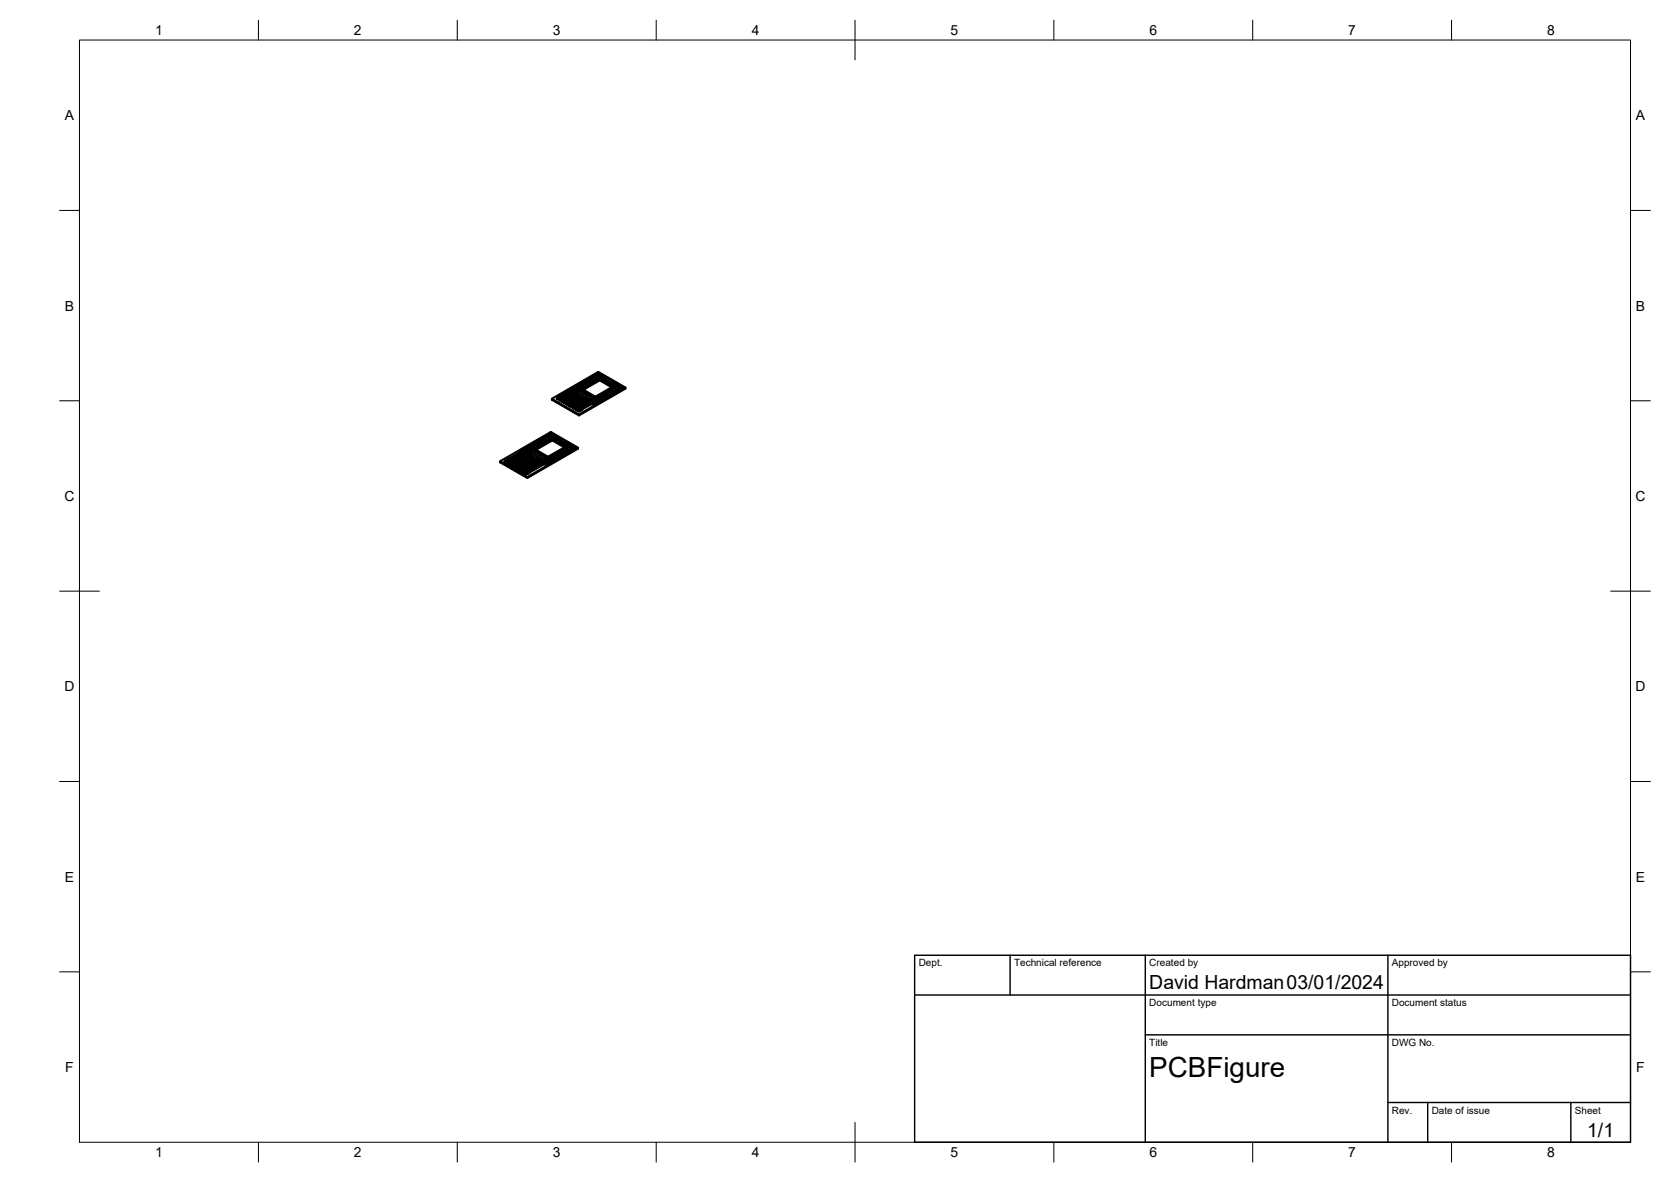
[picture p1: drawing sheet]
<svg xmlns="http://www.w3.org/2000/svg" width="420mm" height="297mm" viewBox="0 0 420 297" stroke-linecap="round" stroke-linejoin="round" font-family="sans-serif">
<!-- layer: Visible -->
<g fill="none" stroke="#000" stroke-width=".51">
<path d="M140.5 99.9l.3 .1-.2 .1zM140.5 100h.2M140.5 100h.2zM140.7 99.9l2.2-1.3v-.5l7.3-4.2 2.3 1.3-.4 .2 .4-.2-2.2-1.3-7.4 4.2v.5l-2.3 1.3M145.6 97.9l-.5 .3v1.4l-2.8 1.8M145.6 97.7l.4 .1-.2 .1zM145.6 97.9l-.4 .3v1.4l-2.8 1.8M146.2 97.4l-1.2 .6v1.5l-2.5 1.5M146.2 98.2l-.9 .5v1l-2.5 1.5M146.2 97.4l.3 .1-.2 .1zM146.2 98l.3 .1-.2 .1zM146.2 97.4l-.2-.1-1.1 .7v1.5l-2.4 1.5"/>
<path d="M146.2 98.2l-.8 .5-.1 1-2.4 1.5M146.7 97.1l-.2-.1-1.7 1v1.4l-2.8 1.7M146.7 98.5l-1.2 .8v.5l-2.8 1.7M146.8 97.1l.3 .1-.2 .1zM146.8 98.4l.3 .1-.2 .1zM146.8 97.1l-.3-.1-1.7 1v1.4l-2.8 1.7M146.8 98.6l-1.3 .7v.6l-2.8 1.6M147.3 96.8l-.4-.2-2.3 1.4v1.3l-2.5 1.5M147.3 98.9l-4.1 2.5 4.1-2.5M147.3 96.7l.4 .1-.2 .1zM147.3 98.7l.4 .1-.2 .1zM147.3 96.7l-.4-.1-2.3 1.4v1.3l-2.5 1.4"/>
<path d="M147.9 99.2l-1.5 .8h-.5l-2.9 1.8M147.9 96.4l.4 .1-.2 .1zM147.9 99l.4 .1-.2 .1zM147.9 96.4l-.5-.2-3 1.8v1.2l-2.8 1.6v.2l2.8-1.8v-1.2l3.1-1.8 .4 .2M147.9 99.2l-1.4 .9h-.6l-2.8 1.7M148.4 96.1l-.5-.3-3.6 2.2v1.1l-2.5 1.4M148.4 99.5l-1 .6h-1.4l-2.5 1.5M148.5 96.1l.3 .1-.2 .1zM148.5 99.4h.3l-.2 .2zM148.5 96.1l-.6-.3-3.7 2.2v1.1l-2.5 1.4M148.5 99.5l-1.1 .7h-1.4l-2.4 1.4M149 95.8l-.6-.3-4.3 2.5v1l-2.8 1.7"/>
<path d="M149 99.9l-.7 .3h-2.1l-2.8 1.8M149 95.8h.4l-.2 .2zM149 99.7l.4 .1-.2 .1zM149 95.8l-.6-.3-4.4 2.5v1l-2.8 1.7M149 99.9l-.7 .4h-2.1l-2.8 1.7M149.6 95.4l-.7-.3-5 2.9v.9l-2.5 1.5M149.6 95.4l.3 .1-.2 .1zM149.6 95.4l-.7-.4-5.1 3v.9l-2.4 1.4M150.1 95.1l-.7-.4-5.7 3.3v.8l-2.8 1.7M150.2 95.1l.3 .1-.2 .1zM150.2 99.7l.3 .1-.2 .1zM150.2 95.1l-.8-.4-5.7 3.3v.8l-2.8 1.7"/>
<path d="M150.4 99.9l-.8 .5h-3l-2.8 1.8M150.5 99.9v.1l-.9 .5h-3l-2.8 1.7M150.7 94.8l-.9-.5-6.2 3.7-.1 .7-2.4 1.4M150.7 94.8l.4 .1-.2 .1zM150.7 99.4h.4l-.2 .2zM150.7 94.8l-.9-.5-6.3 3.7v.7l-2.5 1.4M150.8 95.3l3.2 1.9-4.3 2.5-3.2-1.9 4.3-2.5v.3l-4.1 2.3M150.8 95.6l3 1.7M151 99.5l.1 .2-1.5 .8h-2.9l-2.4 1.5M151 99.5l.2 .2-1.6 .9a5.7 5.7 0 0 0-5.4 1.4M151.3 99l.3 .1-.2 .1zM151.3 95.1l.3 .1-.2 .1z"/>
<path d="M151.6 95.1l.2-.1-1.6-.9-6.8 3.9v.6l-2.9 1.7 2.8-1.7v-.6l6.9-4 1.6 1-.2 .1M151.9 98.7l.3 .1-.2 .1zM151.9 95.4l.3 .1-.2 .1zM152.4 98.4l.4 .1-.2 .1zM152.4 95.8h.4l-.2 .2zM152.7 95.8l.6-.5-2.9-1.6-7.8 4.5v.4l-2.4 1.3v.2M152.7 95.8l.6-.5-2.9-1.7-7.9 4.6v.3l-2.3 1.4v.2M153 98l.3 .1-.2 .1zM153 96.1l.3 .1-.2 .1zM153.2 96.1l.9-.4 2.8 1.7-7.3 4.2h-1l-2.5 1.4M153.2 98.2l.5 .4-4.1 2.4h-2.2l-2.4 1.4M153.3 96.1l.7-.4 2.9 1.7-7.3 4.2h-1.1l-2.6 1.5"/>
<path d="M153.3 98.2l.5 .4-4.2 2.4h-2.1l-2.5 1.4M153.6 97.7l.3 .1-.2 .1zM153.6 96.4l.3 .1-.2 .1zM154.1 97.4l.4 .1-.2 .1zM154.1 96.7l.4 .1-.2 .1zM154.7 97.1l.3 .1-.2 .1zM155 97.2l.8 .6-6.2 3.5h-1.6l-2.8 1.7v-.1l2.8-1.6h1.6l6.1-3.5-.8-.6M157.3 97.4l-11.7 6.7M125.8 115.9l6.8 4v.2l-6.8-3.9v-.3l12.7-7.4 6.8 4v.3l-12.7 7.3M126.8 116l.2-.1 .3 .1-.3 .2zM126.9 116h.2M126.9 116h.2z"/>
<path d="M127.2 115.7l.4 .1-.2 .1zM127.2 116.2h.4l-.2 .1zM127.3 116.2h.2M127.3 115.8h.2M127.3 115.8h.2zM127.3 116.2h.2zM127.3 116.2h.1M127.4 115.8h.1M127.6 115.9l.3 .1-.2 .1zM127.6 116.4h.3l-.2 .1zM127.6 116.4h.2M127.6 116h.2"/>
<path d="M127.7 116h.1zM127.7 116.4h.1zM127.7 116.4h.1M127.8 116h.1M127.8 115.9l3.8-2.1v-.7l6.3-3.7 .9 .5-.9-.4-6.3 3.6v.7l-3.7 2.2M128 116.2h.3l-.2 .1zM128 116.6h.3l-.2 .1zM128 116.6h.2M128 116.2h.2M128 116.2h.2zM128 116.6h.2zM128.1 116.6l4-2.5v-1l4.3-2.5 .7 .3-.6-.3-4.3 2.5v1l-4.1 2.5"/>
<path d="M128.1 116.6h.1M128.2 116.2h.1M128.3 116.4h.3l-.2 .1zM128.3 116.8h.3l-.2 .1zM128.4 116.8h.1M128.4 116.4h.1M128.4 116.4h.1zM128.4 116.8h.1zM128.5 116.4h.1M128.5 116.4l3.8-2.2v-1.1l3.7-2.2 .5 .3-.5-.2-3.7 2.1v1.1l-3.7 2.2M128.7 116.6h.3l-.2 .1zM128.7 117h.3l-.2 .1z"/>
<path d="M128.7 117h.2M128.7 116.6h.2M128.7 116.6h.2zM128.7 117h.2zM128.9 116.6h.1M129 116.8h.3l-.1 .1zM129 117.2l.3 .1-.1 .1zM129.1 117.3h.2M129.1 116.8h.2M129.1 116.8h.2zM129.1 117.2l.2 .1zM129.1 117.2l4.1-2.5v-1.4l.5-.3-.5 .3v1.4l-4 2.5"/>
<path d="M129.1 117.2h.1M129.2 116.8h.1M129.4 117h.3l-.2 .1zM129.4 117.4l.3 .1-.2 .1zM129.4 117.5h.2M129.5 117h.1zM129.5 117.4l.1 .1zM129.5 117.4h.1M129.6 117h-.2M129.8 117.2l.3 .1-.2 .1zM129.8 117.6l.3 .1-.2 .1zM129.8 117.7h.2"/>
<path d="M129.8 117.2l.2 .1zM129.8 117.6l.2 .1zM129.9 117.6h.1M129.9 117.2l-.1 .1M130.1 117.4l.3 .1-.2 .1zM130.1 117.8l.3 .1-.2 .1zM130.2 117.9h.1M130.2 117.5h.1M130.2 117.4l.1 .1zM130.2 117.8l.1 .1zM130.2 117.8h.1M130.3 117.4h.1"/>
<path d="M130.5 117.6l.3 .1-.2 .1zM130.5 118l.3 .1-.2 .1zM130.5 118.1h.2M130.5 117.6l.2 .1zM130.5 118l.2 .1zM130.6 118h.1M130.8 117.8l.3 .1-.1 .1zM130.8 118.2l.3 .1-.1 .1zM130.9 118.3h.2M130.9 117.8l.2 .1zM130.9 118.3h.2zM130.9 118.2h.1"/>
<path d="M131 117.8l-.1 .1M131.2 118l.3 .1-.2 .1zM131.2 118.4l.3 .1-.2 .1zM131.2 118.5h.2M131.2 118.1h.2M131.3 118l.1 .1zM131.3 118.5h.1zM131.3 118.5h.1M131.6 118.2l.3 .1-.2 .1zM131.6 118.7h.3l-.2 .1zM131.6 118.7h.2M131.6 118.3h.2"/>
<path d="M131.6 118.3h.2zM131.6 118.7h.2zM131.7 118.7h.1M131.7 118.3h.1M131.9 118.4l.3 .1-.2 .1zM131.9 118.8l.3 .1-.2 .1zM132 118.9h.1M132 118.5h.1zM132 118.9h.1zM132.1 118.5h-.1M132.3 118.7h.3l-.2 .1zM132.3 119.1h.3l-.2 .1z"/>
<path d="M132.3 119.1h.2M132.3 118.7h.2M132.3 118.7h.2zM132.3 119.1h.2zM132.5 118.7h.1M132.6 118.8l.3 .1-.1 .1zM132.7 118.9h.2M132.7 118.9h.2zM132.8 118.9h.1M133.7 112.8l.3 .1-.2 .1zM134.2 112.5l-1.1 .6v1.5l-3.8 2.2M134.2 113.3l-.8 .5v1l-3.8 2.2"/>
<path d="M134.3 112.5l.3 .1-.2 .1zM134.3 113.2h.3l-.2 .2zM134.3 112.5l-.2-.1-1.1 .7v1.5l-3.7 2.2M134.3 113.3l-.9 .5v1l-3.7 2.2M134.8 113.6l-1.3 .8v.5l-4 2.5M134.8 112.2h.4l-.2 .2zM134.8 113.5l.4 .1-.2 .1zM134.9 112.2l-.3-.1-1.8 1v1.4l-4 2.3v.2l4.1-2.5v-1.4l1.7-1 .2 .1M134.9 113.7l-1.3 .7v.5l-4.1 2.5M135.4 111.9l-.4-.2-2.3 1.4v1.3l-3.8 2.2M135.4 114l-5.4 3.2M135.4 111.8l.3 .1-.2 .1z"/>
<path d="M135.4 113.8l.3 .1-.2 .1zM135.9 111.5l-.3-.2-3.1 1.8v1.2l-4 2.5M136 114.3l-1.5 .8h-.6l-4 2.5M136 111.5l.3 .1-.2 .1zM136 114.1l.3 .1-.2 .1zM136 111.5l-.5-.2-3 1.8v1.2l-4.1 2.5M136 114.3l-1.5 .9h-.6l-4 2.4M136.5 114.6l-1.1 .6h-1.3l-3.8 2.2 3.8-2.1h1.4l1-.7M136.5 111.2l.4 .1-.2 .1zM136.5 114.4l.4 .1-.2 .1zM137.1 114.9l-.7 .4h-2.1l-4.1 2.5M137.1 110.9l.3 .1-.2 .1z"/>
<path d="M137.1 114.8l.3 .1-.2 .1zM137.1 115l-.7 .4h-2.1l-4 2.4M137.6 115.3l-.2 .2h-2.9l-4 2.2M137.6 110.6l-.6-.4-5 2.9v.9l-3.8 2.2M137.7 110.5l.3 .1-.2 .1zM137.7 115.1l.3 .1-.2 .1zM137.7 110.5l-.7-.3-5.1 2.9v.9l-3.8 2.2M137.7 115.3l-.3 .2h-2.9l-3.8 2.1M138.2 110.2l-.8-.4-5.6 3.3v.8l-4 2.4M138.2 110.2l.4 .1-.2 .1zM138.2 114.8l.4 .1-.2 .1zM138.2 110.2l-.8-.4-5.6 3.3-.1 .8-4 2.4"/>
<path d="M138.5 115l-.8 .5h-3.1l-4 2.5M138.5 114.9l.1 .1-.9 .6h-3l-4.1 2.4M138.8 100.2l6.8 3.9v.3l-6.8-3.9v-.3l11.6-6.7 6.9 3.9v.3l-11.7 6.7M138.8 109.9l.3 .1-.2 .1zM138.8 114.4l.3 .1-.2 .1zM138.9 110.4l3.2 1.9-4.3 2.5-3.2-1.9 4.3-2.5v.3l-4.1 2.3M138.9 110.7l3 1.7M139 114.6l.2 .2-1.5 .8h-2.9l-3.7 2.2M139.1 114.6l.2 .2-1.6 .9h-2.9l-3.7 2.1M139.4 114.1l.3 .1-.2 .1zM139.4 110.2l.3 .1-.2 .1zM139.6 110.2l.2-.1-1.6-1-6.8 4v.6l-4 2.4"/>
<path d="M139.6 114.3l.2 .2-2.1 1.2h-2.7l-4.1 2.5M139.7 110.2l.2-.1-1.7-1-6.8 4v.6l-4.1 2.4M139.7 114.3l.2 .2a5.1 5.1 0 0 1-4.9 1.3l-4 2.4M139.9 110.5l.4 .1-.2 .1zM139.9 113.8l.4 .1-.2 .1zM140 100.2l.2-.1 .2 .1-.2 .1zM140.1 100.2h.2M140.2 100.1l.1 .1zM140.2 110.5l.3-.2-2.2-1.3-7.3 4.2v.6l-3.5 2M140.2 114l.3 .3-2.8 1.6h-2.5l-3.8 2.1M140.2 100.1h.1M140.2 110.6l.4-.3-2.3-1.3-7.4 4.2v.5l-3.4 2"/>
<path d="M140.5 100.3l.3 .1-.2 .1zM140.5 100.4h.2M140.5 110.9l.3 .1-.2 .1zM140.5 113.5l.3 .1-.2 .1zM140.5 100.4h.2zM140.8 110.9l.6-.5-2.9-1.6-7.9 4.5v.5l-3.5 2v.2M140.8 113.7l.4 .2-3.5 2.1h-2.4l-4 2.4M140.8 110.9l.6-.5-2.9-1.6-7.9 4.5v.4l-3.5 2v.2M140.8 113.6l.4 .4-3.5 2h-2.3l-4.1 2.4M140.8 100.1l.3 .1-.2 .1zM140.8 100.5l.3 .1-.2 .1zM140.8 100.6h.2"/>
<path d="M140.8 100.2h.2M140.8 100.1l.2 .1zM140.8 100.6h.2zM140.9 100.6h.1M141 100.1v.1M141.1 111.2l.3 .1-.2 .1zM141.1 113.2h.3l-.2 .2zM141.1 100.3l.4 .1-.2 .1zM141.1 100.7l.4 .1-.2 .1zM141.2 100.8h.2M141.2 100.4h.2zM141.2 100.8h.2z"/>
<path d="M141.3 100.8h.1M141.3 111.2l.8-.4 2.9 1.7-7.3 4.2h-1.1l-3.7 2.2 3.7-2.2h1.1l7.2-4.2-2.8-1.6-.7 .3M141.3 113.3l.5 .4-4.1 2.4h-2.2l-3.7 2.1M141.3 100.3l-.1 .1M141.4 113.3l.5 .4-4.2 2.4h-2.1l-3.8 2.1M141.5 100.5l.3 .1-.2 .1zM141.5 101h.3l-.2 .1zM141.5 101h.2M141.5 100.6h.2M141.6 100.6h.1zM141.6 101h.1zM141.6 112.8l.4 .1-.2 .1z"/>
<path d="M141.6 111.5l.4 .1-.2 .1zM141.7 100.6h.1M141.9 100.7l.3 .1-.2 .1zM141.9 101.1l.3 .1-.2 .1zM141.9 111.5l.5-.2 2.3 1.3-7 4h-1.2l-4.1 2.5v-.2l4-2.3h1.3l6.9-4-2.2-1.3-.5 .2M141.9 113l.5 .4-4.7 2.8h-2l-4 2.4M141.9 101.2h.2M141.9 113l.6 .4-4.8 2.8h-2l-4 2.4M141.9 100.8h.2zM141.9 101.2h.2zM142 101.2h.1M142 100.8h.1"/>
<path d="M142.1 100.8h-.2M142.2 111.8l.3 .1-.2 .1zM142.2 112.5l.3 .1-.2 .1zM142.2 101h.3l-.1 .1zM142.2 101.4h.3l-.1 .1zM142.3 101.4h.2M142.3 101h.2M142.3 101h.2zM142.3 101.4h.2zM142.3 101.4h.1M142.4 101h.1M142.5 111.9l.2-.2 1.7 1-6.7 3.8h-1.4l-3.8 2.2"/>
<path d="M142.5 112.7l.7 .4-5.5 3.2h-1.8l-3.8 2.1M142.5 112.7l.7 .4-5.5 3.2h-1.8l-3.7 2.2M142.5 111.9l.2-.2 1.6 1-6.6 3.8h-1.5l-3.7 2.1M142.6 101.1l.3 .1-.2 .1zM142.6 101.6h.3l-.2 .1zM142.6 101.6h.2M142.6 101.2h.2zM142.6 101.6h.2zM142.7 101.6h.1M142.8 112.2h.3l-.2 .2zM142.8 101.2h-.2M142.9 101.8l.4 .1h-.2z"/>
<path d="M142.9 101.4h.4l-.2 .1zM143 101.8h.2M143 101.4h.2M143 101.8l.2 .1zM143 101.4h.2zM143 112.4l.8 .4-6.1 3.6h-1.6l-4.1 2.4M143 112.3l.8 .6-6.1 3.5h-1.6l-4 2.4M143.1 101.8h.1M143.1 101.4h.1M143.3 101.6h.3l-.2 .1zM143.3 102l.3 .1-.2 .1zM143.3 102.1h.2"/>
<path d="M143.3 101.6h.2M143.4 101.6h.1zM143.4 102l.1 .1zM143.4 102h.1M143.5 101.6h.1M143.7 101.8l.3 .1h-.2zM143.7 102.2l.3 .1h-.2zM143.7 102.3h.2M143.7 101.8h.2M143.7 101.8l.2 .1zM143.7 102.2l.2 .1zM143.8 102.2h.1"/>
<path d="M143.8 101.8h.1M143.9 101.8h.1M144 102l.3 .1-.1 .1zM144 102.4l.3 .1-.1 .1zM144.1 102.5h.2M144.1 102.1h.2M144.1 102l.2 .1zM144.1 102.4l.2 .1zM144.1 102.3l2.8-1.6h2.7l2.2-1.3-.2-.2 .2 .1-2.2 1.4h-2.7l-2.7 1.7zM144.1 102.4h.1M144.4 102.2l.3 .1h-.2zM144.4 102.6l.3 .1-.2 .1z"/>
<path d="M144.4 102.7h.2M144.4 102.3h.2M144.4 102.2l.2 .1zM144.4 102.6l.2 .1zM144.5 102.6l2.8-1.7h2.3l3.5-2-.4-.4 .5 .3-3.6 2.1h-2.3l-2.8 1.7M144.5 102.6h.1M144.6 102.2h.1M144.6 102.2l2.5-1.4h2.5l2.8-1.6-.3-.3 .3 .1-2.8 1.8h-2.5zM144.7 102.8l.4 .1-.2 .1zM144.7 102.4l.4 .1-.2 .1zM144.8 102.9h.2M144.8 102.9h.2z"/>
<path d="M144.8 102.4l.2 .1zM144.8 102.8l2.9-1.7h1.9l4.8-2.8-.6-.4 .6 .3v.1l-4.8 2.8h-1.9l-2.8 1.7M144.9 102.8h.1M144.9 102.4l-.1 .1M145.1 102.6l.3 .1-.2 .1zM145.1 103l.3 .1-.2 .1zM145.1 103.1h.2M145.2 102.6l.1 .1zM145.2 103.1h.1zM145.3 102.6l-.2 .1M145.3 102.6l2.5-1.4h1.8l5.5-3.2-.7-.4 .7 .4-5.5 3.2h-1.8l-2.4 1.4M145.3 112.5l-12.7 7.4"/>
<path d="M145.5 103.2l.3 .1-.2 .1zM145.5 102.8l.3 .1-.2 .1zM145.5 103.3h.2M145.5 102.9h.2M145.5 103.3h.2zM145.5 102.9h.2zM145.6 103.1l2.8-1.6h1.2l6.9-4-2.2-1.3-.5 .2 .4-.2 2.4 1.3-7 4h-1.2l-2.8 1.7zM145.6 103.2h.1M145.6 102.8l.1 .1M145.7 102.8l2.5-1.4h1.4l6.7-3.8-1.7-1-.2 .1 .2-.1 1.7 .9-6.7 3.9h-1.4zM145.8 103l.3 .1-.1 .1zM145.9 103.1h.1z"/>
<path d="M149.6 100.2l-.3 .1h-2.9l-2.5 1.5M149.6 100l.3 .1-.2 .1zM149.6 100.2l-.3 .2h-2.9l-2.5 1.4"/>
</g>
<g fill="#000">
<circle cx="140.6" cy="99.9" r=".25"/>
<circle cx="140.7" cy="100" r=".25"/>
<circle cx="127.1" cy="116" r=".25"/>
<circle cx="127.3" cy="116.2" r=".25"/>
<circle cx="127.4" cy="116.2" r=".25"/>
<circle cx="127.4" cy="115.8" r=".25"/>
<circle cx="127.5" cy="115.8" r=".25"/>
<circle cx="127.7" cy="116.4" r=".25"/>
<circle cx="127.8" cy="116.4" r=".25"/>
<circle cx="127.8" cy="116" r=".25"/>
<circle cx="128.1" cy="116.6" r=".25"/>
<circle cx="128.1" cy="116.2" r=".25"/>
<circle cx="128.4" cy="116.8" r=".25"/>
<circle cx="128.5" cy="116.8" r=".25"/>
<circle cx="128.5" cy="116.4" r=".25"/>
<circle cx="128.8" cy="117" r=".25"/>
<circle cx="128.9" cy="116.6" r=".25"/>
<circle cx="129.1" cy="117.2" r=".25"/>
<circle cx="129.2" cy="117.2" r=".25"/>
<circle cx="129.2" cy="116.8" r=".25"/>
<circle cx="129.5" cy="117.4" r=".25"/>
<circle cx="129.6" cy="117" r=".25"/>
<circle cx="129.9" cy="117.6" r=".25"/>
<circle cx="129.9" cy="117.2" r=".25"/>
<circle cx="130" cy="117.2" r=".25"/>
<circle cx="130.2" cy="117.8" r=".25"/>
<circle cx="130.3" cy="117.8" r=".25"/>
<circle cx="130.3" cy="117.4" r=".25"/>
<circle cx="130.6" cy="118.1" r=".25"/>
<circle cx="130.7" cy="117.6" r=".25"/>
<circle cx="130.7" cy="117.7" r=".25"/>
<circle cx="130.9" cy="118.2" r=".25"/>
<circle cx="131" cy="118.2" r=".25"/>
<circle cx="131" cy="117.8" r=".25"/>
<circle cx="131" cy="117.9" r=".25"/>
<circle cx="131.3" cy="118.5" r=".25"/>
<circle cx="131.4" cy="118.1" r=".25"/>
<circle cx="131.7" cy="118.7" r=".25"/>
<circle cx="131.7" cy="118.3" r=".25"/>
<circle cx="131.8" cy="118.3" r=".25"/>
<circle cx="132" cy="118.9" r=".25"/>
<circle cx="132.1" cy="118.9" r=".25"/>
<circle cx="132.1" cy="118.5" r=".25"/>
<circle cx="132.4" cy="119.1" r=".25"/>
<circle cx="132.5" cy="118.7" r=".25"/>
<circle cx="132.8" cy="118.9" r=".25"/>
<circle cx="140.2" cy="100.1" r=".25"/>
<circle cx="140.5" cy="100.4" r=".25"/>
<circle cx="140.6" cy="100.4" r=".25"/>
<circle cx="140.9" cy="100.5" r=".25"/>
<circle cx="141" cy="100.1" r=".25"/>
<circle cx="141" cy="100.2" r=".25"/>
<circle cx="141.2" cy="100.8" r=".25"/>
<circle cx="141.3" cy="100.8" r=".25"/>
<circle cx="141.3" cy="100.4" r=".25"/>
<circle cx="141.4" cy="100.4" r=".25"/>
<circle cx="141.6" cy="101" r=".25"/>
<circle cx="141.7" cy="101" r=".25"/>
<circle cx="141.7" cy="100.6" r=".25"/>
<circle cx="142" cy="101.2" r=".25"/>
<circle cx="142.3" cy="101.4" r=".25"/>
<circle cx="142.4" cy="101.4" r=".25"/>
<circle cx="142.4" cy="101" r=".25"/>
<circle cx="142.7" cy="101.6" r=".25"/>
<circle cx="142.8" cy="101.2" r=".25"/>
<circle cx="143" cy="101.8" r=".25"/>
<circle cx="143.1" cy="101.8" r=".25"/>
<circle cx="143.1" cy="101.4" r=".25"/>
<circle cx="143.2" cy="101.4" r=".25"/>
<circle cx="143.4" cy="102" r=".25"/>
<circle cx="143.5" cy="101.6" r=".25"/>
<circle cx="143.8" cy="102.2" r=".25"/>
<circle cx="144.1" cy="102.4" r=".25"/>
<circle cx="144.2" cy="102.4" r=".25"/>
<circle cx="144.2" cy="102" r=".25"/>
<circle cx="144.5" cy="102.6" r=".25"/>
<circle cx="144.6" cy="102.2" r=".25"/>
<circle cx="144.8" cy="102.8" r=".25"/>
<circle cx="144.9" cy="102.8" r=".25"/>
<circle cx="144.9" cy="102.4" r=".25"/>
<circle cx="144.9" cy="102.5" r=".25"/>
<circle cx="145.2" cy="103" r=".25"/>
<circle cx="145.3" cy="102.6" r=".25"/>
<circle cx="145.3" cy="102.7" r=".25"/>
<circle cx="145.6" cy="103.3" r=".25"/>
<circle cx="146" cy="103" r=".25"/>
<circle cx="146" cy="103.1" r=".25"/>
</g>
<!-- layer: BORDER -->
<g fill="none" stroke="#000" stroke-width=".25">
<path d="M20 10.1h390v276.9h-390zM65 5.1v5M115 5.1v5M165 5.1v5M215 5.1v10M265 5.1v5M315 5.1v5M365 5.1v5M15 52.9h5M410 52.9h5M15 100.7h5M410 100.7h5"/>
<path d="M15 148.6h10M405 148.6h10M15 196.4h5M410 196.4h5M15 244.2h5M410 244.2h5M65 287v5M115 287v5M165 287v5M215 282.1v9.9M265 287v5M315 287v5"/>
<path d="M365 287v5"/>
</g>
<!-- layer: TITLEBLOCK -->
<path d="M230 240.1h180v46.9h-180zM230 250h180M254 240.1v9.9M288 240.1v46.9M349 240.1v46.9M288 260.1h122M349 277.1h61M359 277.1v9.9M395 277.1v9.9" fill="none" stroke="#000" stroke-width=".36"/>
<text font-size="7" x="289" y="270.6">PCBFigure</text>
<g font-size="4.9">
<text x="289" y="248.5">David Hardman03/01/2024</text>
<text x="399.1" y="285.7">1/1</text>
</g>
<g font-size="3.5">
<text x="39" y="8.8">1</text>
<text x="89" y="8.8">2</text>
<text x="139" y="8.8">3</text>
<text x="189" y="8.8">4</text>
<text x="239" y="8.8">5</text>
<text x="289" y="8.8">6</text>
<text x="339" y="8.8">7</text>
<text x="389" y="8.8">8</text>
<text x="16.3" y="30.2">A</text>
<text x="411.3" y="30.2">A</text>
<text x="16.3" y="78">B</text>
<text x="411.3" y="78">B</text>
<text x="16.2" y="125.9">C</text>
<text x="411.2" y="125.9">C</text>
<text x="16.2" y="173.7">D</text>
<text x="411.2" y="173.7">D</text>
<text x="16.3" y="221.6">E</text>
<text x="411.3" y="221.6">E</text>
<text x="16.4" y="269.4">F</text>
<text x="411.4" y="269.4">F</text>
<text x="39" y="290.8">1</text>
<text x="89" y="290.8">2</text>
<text x="139" y="290.8">3</text>
<text x="189" y="290.8">4</text>
<text x="239" y="290.8">5</text>
<text x="289" y="290.8">6</text>
<text x="339" y="290.8">7</text>
<text x="389" y="290.8">8</text>
</g>
<g font-size="2.5">
<text x="231" y="242.9">Dept.</text>
<text x="255" y="242.9">Technical reference</text>
<text x="289" y="242.9">Created by</text>
<text x="350" y="242.9">Approved by</text>
<text x="289" y="252.8">Document type</text>
<text x="350" y="252.8">Document status</text>
<text x="289" y="262.9">Title</text>
<text x="350" y="262.9">DWG No.</text>
<text x="350" y="279.9">Rev.</text>
<text x="360" y="279.9">Date of issue</text>
<text x="396" y="279.9">Sheet</text>
</g>
</svg>
